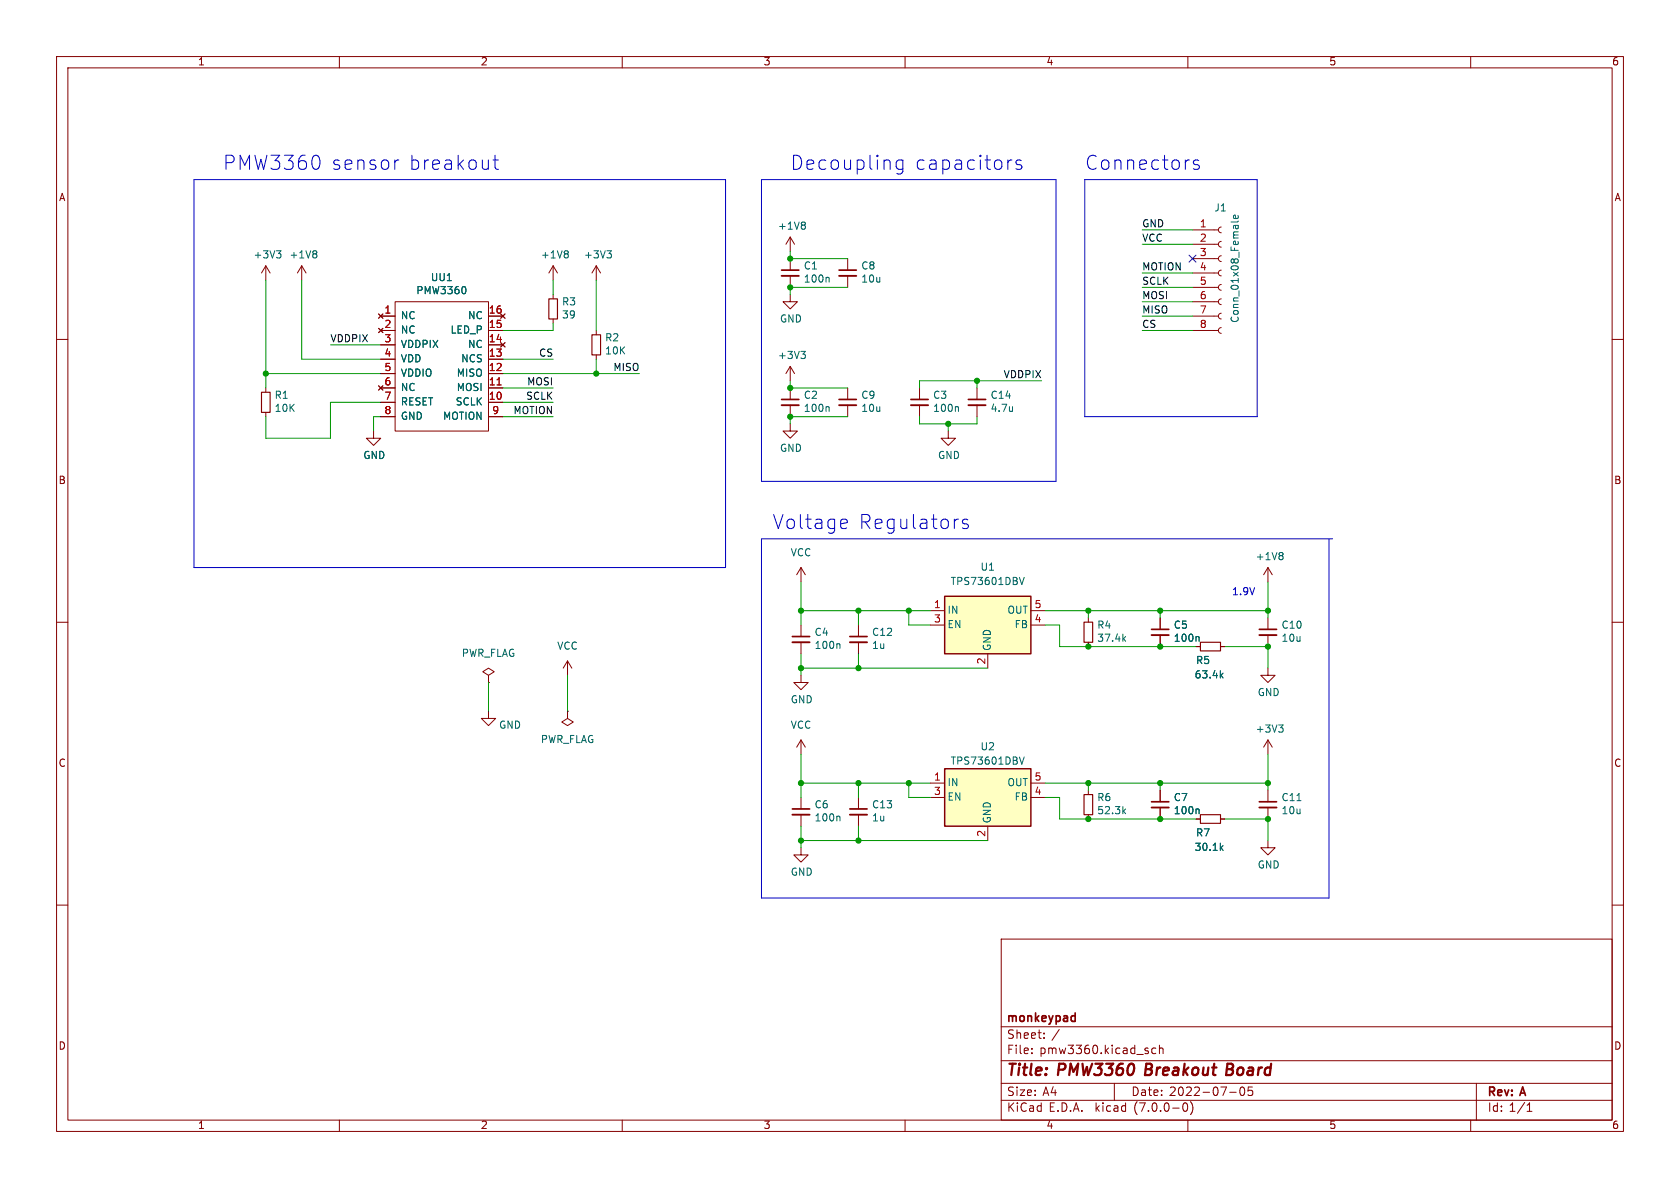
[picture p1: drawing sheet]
<svg xmlns="http://www.w3.org/2000/svg" width="297mm" height="210mm" viewBox="0 0 297 210" stroke-linecap="round" stroke-linejoin="round" font-family="sans-serif">
<g fill="none" stroke="#840000" stroke-width=".18">
<path d="M10 10h277v190h-277zM12 12h273v186h-273zM60 10v2M110 10v2M160 10v2M210 10v2M260 10v2M10 60h2M47 47v2.5M47 47l-.8 1.3M47 47l.8 1.3M53.3 47l-.7 1.3"/>
<path d="M53.3 47v2.5M53.3 47l.8 1.3M66.9 55.5l.8 .8M66.9 58l.8 .8M67.3 58.4h2.5M67.3 55.9h2.5M67.7 55.5l-.8 .8M67.7 58l-.8 .8M69.8 53.3h16.6v22.9h-16.6zM86.4 58.4h2.5M86.4 55.9h2.5M88.5 55.5l.8 .8"/>
<path d="M89.3 55.5l-.8 .8M97.8 47l-.8 1.3M97.8 47v2.5M97.8 52.1v.7M97.8 56.4v.8M97.8 47l.8 1.3M105.4 47l-.8 1.3M105.4 47v2.5M105.4 58.4v.8M105.4 47l.8 1.3M139.7 52.1v1.2h1.3l-1.3 1.3-1.3-1.3h1.3M139.7 41.9v2.6"/>
<path d="M139.7 45.7v2.1M139.7 48.8v2M139.7 41.9l-.8 1.3M139.7 41.9l.8 1.3M149.9 45.7v2.1M149.9 48.8v2M210.8 58.4h4.6M210.8 55.9h4.6M210.8 53.3h4.6M210.8 50.8h4.6M210.8 48.3h4.6M210.8 45.7h4.6"/>
<path d="M210.8 43.2h4.6M210.8 40.6h4.6M215.9 57.9l-.3 .1-.2 .4 .1 .4 .4 .1M215.9 55.4l-.3 .1-.2 .4 .1 .3 .4 .2M215.9 52.8l-.3 .2-.2 .3 .1 .4 .4 .1M215.9 50.3l-.3 .1-.2 .4 .1 .4 .4 .1M215.9 47.8l-.3 .1-.2 .3 .1 .4 .4 .2M215.9 45.2l-.3 .1-.2 .4 .1 .4 .4 .1M215.9 42.7l-.3 .1-.2 .4 .1 .3 .4 .2M215.9 40.1l-.3 .2-.2 .3 .1 .4 .4 .1M285 60h2M47 68.6v.7"/>
<path d="M47 72.9v.8M66 76.2v1.3h1.3l-1.3 1.2-1.2-1.2h1.2M66.9 68.2l.8 .8M67.3 71.1h2.5M67.3 68.6h2.5M67.3 66h2.5M67.3 63.5h2.5M67.3 61h2.5M67.3 73.7h2.5M67.7 68.2l-.8 .8M86.4 71.1h2.5M86.4 68.6h2.5"/>
<path d="M86.4 66h2.5M86.4 63.5h2.5M86.4 61h2.5M86.4 73.7h2.5M88.5 60.6l.8 .7M89.3 60.6l-.8 .7M105.4 62.7v.8M139.7 74.9v1.3h1.3l-1.3 1.3-1.3-1.3h1.3M139.7 64.8l-.8 1.2M139.7 64.8v2.5M139.7 68.6v2M139.7 71.6v2.1"/>
<path d="M139.7 64.8l.8 1.2M149.9 68.6v2M149.9 71.6v2.1M162.6 68.6v2M162.6 71.6v2.1M167.6 76.2v1.3h1.3l-1.3 1.2-1.2-1.2h1.2M172.7 68.6v2M172.7 71.6v2.1M10 110h2M86.4 119.4l1-.7-1-.6-1.1 .6 1.1 .7v1.3M100.3 116.8l-.7 1.3M100.3 116.8v2.6"/>
<path d="M100.3 116.8l.8 1.3M141.6 119.4v1.3h1.3l-1.3 1.2-1.3-1.2h1.3M141.6 100.3l-.8 1.3M141.6 100.3v2.6M141.6 110.5v2M141.6 113.5v2.1M141.6 100.3l.8 1.3M151.8 110.5v2M151.8 113.5v2.1M164.5 108h2.5M164.5 110.5h2.5M174.6 115.6v2.5"/>
<path d="M182.2 108h2.6M182.2 110.5h2.6M192.4 109.2v.8M192.4 113.5v.8M205.1 109.2v2.1M205.1 112.3v2M211.5 114.3h.7M215.8 114.3h.7M224.2 118.1v1.3h1.2l-1.2 1.3-1.3-1.3h1.3M224.2 100.3v2.6M224.2 109.2v2.1M224.2 112.3v2"/>
<path d="M224.2 100.3l-.8 1.3M224.2 100.3l.7 1.3M285 110h2M86.4 120.7h.1M86.4 125.7v1.3h1.2l-1.2 1.3-1.3-1.3h1.3M100.3 125.7v1.3l-1 .6 1 .7 1-.7-1-.6M100.3 125.7h.1M141.6 130.8v2.6M141.6 130.8l-.8 1.3M141.6 130.8l.8 1.3M164.5 138.4h2.5M182.2 138.4h2.6"/>
<path d="M192.4 139.7v.8M205.1 139.7v2M224.2 130.8l-.8 1.3M224.2 130.8v2.6M224.2 139.7v2M224.2 130.8l.7 1.3M10 160h2M141.6 149.9v1.2h1.3l-1.3 1.3-1.3-1.3h1.3M141.6 141v2M141.6 144v2.1M151.8 141v2M151.8 144v2.1"/>
<path d="M164.5 141h2.5M174.6 146.1v2.5M182.2 141h2.6M192.4 144v.8M205.1 142.7v2.1M211.5 144.8h.7M215.8 144.8h.7M224.2 148.6v1.3h1.2l-1.2 1.2-1.3-1.2h1.3M224.2 142.7v2.1M285 160h2M177 166h108v32h-108zM60 198v2"/>
<path d="M110 198v2M160 198v2M177 194.5h108M177 191.5h108M177 187.5h108M177 181.5h108M182.4 186.1v.2M182.4 185.3v.2M184.6 183.4v.2M184.6 182.6v.2M197 191.5v3M204.3 185.3h-.4l-.3 .2v.5l.2 .2h.5"/>
<path d="M205 185.4l.2-.1h.3l.1 1M205 184.8v1.5M209.3 195h.2a.81 .81 0 0 1 .5 .6 .81 .81 0 0 1-.3 .8l-.1 .1a.81 .81 0 0 1-.6-.7 .81 .81 0 0 1 .3-.8zM210 198v2M210.5 194.8a1.74 1.74 0 0 1 0 2.2M217.4 193.1h1.1M219.4 192.2h.1a.81 .81 0 0 1 .6 .6 .81 .81 0 0 1-.3 .8l-.1 .1a.81 .81 0 0 1-.6-.7 .81 .81 0 0 1 .3-.8zM221.4 192.2h-.7l-.1 .7 .2-.2 .5 .1 .2 .2-.1 .5-.2 .2-.6-.2M260 198v2M261 191.5v6.5M270 196.5h.8M270 195.4l.4-.4v1.5"/>
</g>
<path d="M216.9 189h.7M217.7 188h-.7l-.2 2h.7" fill="none" stroke="#840000" stroke-width=".4"/>
<path d="M97 52.8h1.6v3.6h-1.6zM104.6 59.2h1.6v3.5h-1.6zM46.2 69.3h1.6v3.6h-1.6zM191.6 110h1.6v3.5h-1.6zM212.2 113.5h3.6v1.6h-3.6zM191.6 140.5h1.6v3.5h-1.6zM212.2 144h3.6v1.5h-3.6z" fill="none" stroke="#840000" stroke-width=".2"/>
<g fill="none" stroke="#006464" stroke-width=".18">
<path d="M142.1 39.3l.3 .2-.3 .3 .3 .2v.3l-.3 .2M218.8 38.1l.1 .4-.2 .1h-.6v-.5l.3-.1 .1 .6M218.9 39.1l-.2 .1h-1.1M48.9 44.3h.8l-.5 .5M49.4 44.8l.3 .3v.3l-.3 .2M55.8 44.3l.2 .3-.2 .3 .2 .2v.3l-.2 .2M82.3 50.9v.8M100.2 44.3l.3 .3-.3 .3 .3 .2v.3l-.3 .2M107.3 44.3h.8l-.4 .5M107.8 44.8l.3 .3v.3l-.3 .2M146.4 49l.2 .2v.7M141.6 62.1h.8l-.4 .5"/>
<path d="M142.1 62.6l.3 .2v.3l-.3 .3M146.4 71.9l.2 .2v.6M169.3 71.9l.1 .2v.6M226.6 97.7l.2 .2-.2 .3 .2 .3v.2l-.2 .2M148.3 113.8l.2 .2v.6M180.2 102.1l.4 1.2 .5-1.2M198.6 112.9l.4 .5M199 112.5l-.5 .5M211.8 112.5l.2 .2v.7M215.9 119.4l.3 .4M216.2 119l-.5 .5M180.2 133.8l.4 1.3 .5-1.3"/>
<path d="M226 128.2h.8l-.4 .4M226.6 128.6l.2 .3v.3l-.2 .2M148.3 144.3l.2 .2v.6M198.6 143.4l.4 .4M199 143l-.5 .5M211.8 143l.2 .2v.6M215.9 149.8l.3 .5M216.2 149.5l-.5 .5"/>
</g>
<g fill="none" stroke="#840000" stroke-width=".33">
<path d="M138.2 48.8h3M148.3 48.8h3.1M138.2 71.6h3M148.3 71.6h3.1M161 71.6h3.1M171.2 71.6h3M140.1 113.5h3M150.2 113.5h3.1M203.6 112.3h3M222.6 112.3h3.1M140.1 144h3M150.2 144h3.1"/>
<path d="M203.6 142.7h3M222.6 142.7h3.1"/>
</g>
<g fill="none" stroke="#840000" stroke-width=".3">
<path d="M138.2 47.8h3M148.3 47.8h3.1M138.2 70.6h3M148.3 70.6h3.1M161 70.6h3.1M171.2 70.6h3M140.1 112.5h3M150.2 112.5h3.1M203.6 111.3h3M222.6 111.3h3.1M140.1 143h3M150.2 143h3.1"/>
<path d="M203.6 141.7h3M222.6 141.7h3.1"/>
</g>
<g fill="#ffffc2" stroke="#ffffc2" stroke-width=".18">
<path d="M167 105.4h15.2v10.2h-15.2z"/>
<path d="M167 135.9h15.2v10.2h-15.2z"/>
</g>
<path d="M167 105.4h15.2v10.2h-15.2zM167 135.9h15.2v10.2h-15.2z" fill="none" stroke="#840000" stroke-width=".25"/>
<path d="M87.9 68h.7" fill="none" stroke="#a90000" stroke-width=".18"/>
<g fill="none" stroke="#0000c2" stroke-width=".18">
<path d="M34.3 31.8h94v68.5h-94zM70.5 28.3l-.6 .2M87.2 28.3h.9M87.5 27.4v2.2l.1 .2 .5 .1M134.6 31.8h52.1v53.3h-52.1zM159.6 28.4l-.7-.1-.5 .5v.7l.3 .3 .2 .1 .7-.1M159.6 28.3v2a.68 .68 0 0 1-1.1 .3M178.9 28.3l-.5 .1M180.5 28.4l-.5-.1-.4 .3 .1 .4 .8 .2 .2 .3-.2 .3-.2 .1-.7-.1M191.8 31.8h30.4v41.9h-30.4zM211.9 28.4l-.6-.1-.3 .3 .1 .4 .8 .2 .1 .3-.1 .3-.2 .1-.7-.1M149 91.8l.7 .1 .1 .5-1.2 .2"/>
<path d="M149.7 93.3l-.7 .1M171.1 91.9l-.6-.1-.4 .3 .2 .4 .8 .2 .1 .3-.1 .3-.2 .1-.8-.1M234.9 95.3v63.5h-100.3v-63.5h101"/>
</g>
<g fill="none" stroke="#009600" stroke-width=".18">
<path d="M47 49.5v19.1M53.3 49.5v14h14M97.8 57.2v1.2h-8.9M97.8 49.5v2.6M105.4 49.5v8.9M139.7 44.5v1.2h10.2M149.9 50.8h-10.2v1.3M201.9 58.4h8.9M201.9 43.2h8.9M201.9 50.8h8.9M201.9 48.3h8.9M201.9 53.3h8.9"/>
<path d="M201.9 40.6h8.9M201.9 55.9h8.9M47 66h20.3M58.4 61h8.9M67.3 71.1h-8.9v6.4h-11.4v-3.8M67.3 73.7h-1.3v2.5M88.9 66h24.1M88.9 63.5h8.9M88.9 71.1h8.9M88.9 73.7h8.9M88.9 68.6h8.9M105.4 63.5v2.5"/>
<path d="M139.7 67.3v1.3h10.2M149.9 73.7h-10.2v1.2M162.6 73.7v1.2h10.1v-1.2M167.6 74.9v1.3M172.7 67.3v1.3M184.1 67.3h-21.5v1.3M100.3 119.4v6.3M141.6 108h22.9M141.6 102.9v7.6M141.6 115.6v3.8M141.6 118.1h33M151.8 108v2.5"/>
<path d="M151.8 115.6v2.5M160.7 108v2.5h3.8M184.8 110.5h2.5v3.8h24.2M184.8 108h39.4M192.4 108v1.2M205.1 108v1.2M216.5 114.3h7.7v3.8M224.2 102.9v6.3M86.4 120.7v5M141.6 138.4h22.9M141.6 133.4v7.6M151.8 138.4v2.6"/>
<path d="M160.7 138.4v2.6h3.8M184.8 138.4h39.4M192.4 138.4v1.3M205.1 138.4v1.3M224.2 133.4v6.3M141.6 148.6h33M141.6 146.1v3.8M151.8 146.1v2.5M184.8 141h2.5v3.8h24.2M216.5 144.8h7.7v3.8"/>
</g>
<path d="M210.2 45.1l1.2 1.2M211.4 45.1l-1.2 1.2" fill="none" stroke="#000084" stroke-width=".18"/>
<g fill="#009600" stroke="#009600" stroke-width=".18">
<circle cx="151.8" cy="138.4" r=".46"/>
<circle cx="160.7" cy="138.4" r=".46"/>
<circle cx="151.8" cy="118.1" r=".46"/>
<circle cx="141.6" cy="108" r=".46"/>
<circle cx="139.7" cy="68.6" r=".46"/>
<circle cx="105.4" cy="66" r=".46"/>
<circle cx="139.7" cy="73.7" r=".46"/>
<circle cx="139.7" cy="45.7" r=".46"/>
<circle cx="139.7" cy="50.8" r=".46"/>
<circle cx="192.4" cy="108" r=".46"/>
<circle cx="160.7" cy="108" r=".46"/>
<circle cx="192.4" cy="138.4" r=".46"/>
<circle cx="192.4" cy="114.3" r=".46"/>
<circle cx="151.8" cy="148.6" r=".46"/>
<circle cx="205.1" cy="108" r=".46"/>
<circle cx="205.1" cy="114.3" r=".46"/>
<circle cx="224.2" cy="108" r=".46"/>
<circle cx="167.6" cy="74.9" r=".46"/>
<circle cx="172.7" cy="67.3" r=".46"/>
<circle cx="224.2" cy="144.8" r=".46"/>
<circle cx="224.2" cy="114.3" r=".46"/>
<circle cx="192.4" cy="144.8" r=".46"/>
<circle cx="205.1" cy="144.8" r=".46"/>
<circle cx="205.1" cy="138.4" r=".46"/>
<circle cx="224.2" cy="138.4" r=".46"/>
<circle cx="47" cy="66" r=".46"/>
<circle cx="141.6" cy="148.6" r=".46"/>
<circle cx="141.6" cy="138.4" r=".46"/>
<circle cx="141.6" cy="118.1" r=".46"/>
<circle cx="151.8" cy="108" r=".46"/>
</g>
<g font-size="3.5" fill="#0000c2">
<text x="39.4" y="30.5">PMW3360</text>
<text x="58.4" y="30.5">sensor</text>
<text x="72" y="30.5">breakout</text>
<text x="139.7" y="30.5">Decoupling</text>
<text x="161.6" y="30.5">capacitors</text>
<text x="191.8" y="30.5">Connectors</text>
<text x="136.5" y="94">Voltage</text>
<text x="151.7" y="94">Regulators</text>
</g>
<g font-size="2.8" fill="#840000">
<text x="178" y="190.8">Title:</text>
<text x="187.1" y="190.8">PMW3360</text>
<text x="203.1" y="190.8">Breakout</text>
<text x="218.1" y="190.8">Board</text>
</g>
<g font-size="2.1" fill="#840000">
<text x="178" y="183.9">Sheet:</text>
<text x="178" y="181.1">monkeypad</text>
<text x="185.9" y="183.9">/</text>
<text x="178" y="186.6">File:</text>
<text x="183.8" y="186.6">pmw3360.kicad_sch</text>
<text x="178" y="196.8">KiCad</text>
<text x="178" y="194">Size:</text>
<text x="184.3" y="194">A4</text>
<text x="185.4" y="196.8">E.D.A.</text>
<text x="193.7" y="196.8">kicad</text>
<text x="200" y="194">Date:</text>
<text x="200.6" y="196.8">(7.0.0-0)</text>
<text x="206.7" y="194">2022-07-05</text>
<text x="263" y="194.2">Rev:</text>
<text x="263" y="196.8">Id: 1/1</text>
<text x="269" y="194.2">A</text>
</g>
<g font-size="1.8" fill="#840000">
<text x="35" y="11.8">1</text>
<text x="85" y="11.8">2</text>
<text x="135" y="11.8">3</text>
<text x="185" y="11.8">4</text>
<text x="235" y="11.8">5</text>
<text x="285" y="11.8">6</text>
<text x="10.4" y="35.8">A</text>
<text x="285.4" y="35.8">A</text>
<text x="10.3" y="85.8">B</text>
<text x="285.3" y="85.8">B</text>
<text x="10.3" y="135.8">C</text>
<text x="285.3" y="135.8">C</text>
<text x="10.3" y="185.8">D</text>
<text x="285.3" y="185.8">D</text>
<text x="35" y="199.8">1</text>
<text x="85" y="199.8">2</text>
<text x="135" y="199.8">3</text>
<text x="185" y="199.8">4</text>
<text x="235" y="199.8">5</text>
<text x="285" y="199.8">6</text>
</g>
<g font-size="1.8" fill="#006464">
<text x="137.5" y="40.9">+1V8</text>
<text x="214.6" y="37.7">J1</text>
<text x="44.8" y="46">+3V3</text>
<text x="51.1" y="46">+1V8</text>
<text x="95.6" y="46">+1V8</text>
<text x="103.2" y="46">+3V3</text>
<text x="142" y="47.9">C1</text>
<text x="152.2" y="47.9">C8</text>
<text x="73.5" y="52.3">PMW3360</text>
<text x="76.1" y="50">UU1</text>
<text x="142" y="50.2">100n</text>
<text x="152.2" y="50.2">10u</text>
<text x="70.9" y="56.7">NC</text>
<text x="70.9" y="59.2">NC</text>
<text x="79.5" y="59.2">LED_P</text>
<text x="82.6" y="56.7">NC</text>
<text x="99.3" y="54.3">R3</text>
<text x="99.3" y="56.6">39</text>
<text x="137.8" y="57.3">GND</text>
<text x="219.3" y="57.1" transform="rotate(-90 219.3 57.1)">Conn_01x08_Female</text>
<text x="70.9" y="61.8">VDDPIX</text>
<text x="70.9" y="64.3">VDD</text>
<text x="81.4" y="64.3">NCS</text>
<text x="82.6" y="61.8">NC</text>
<text x="106.9" y="60.6">R2</text>
<text x="106.9" y="62.9">10K</text>
<text x="137.5" y="63.7">+3V3</text>
<text x="48.5" y="70.8">R1</text>
<text x="70.9" y="66.9">VDDIO</text>
<text x="70.9" y="69.4">NC</text>
<text x="70.9" y="71.9">RESET</text>
<text x="80.4" y="71.9">SCLK</text>
<text x="80.6" y="69.4">MOSI</text>
<text x="80.6" y="66.9">MISO</text>
<text x="142" y="70.8">C2</text>
<text x="152.2" y="70.8">C9</text>
<text x="164.9" y="70.8">C3</text>
<text x="175.1" y="70.8">C14</text>
<text x="48.5" y="73.1">10K</text>
<text x="70.9" y="74.5">GND</text>
<text x="78.2" y="74.5">MOTION</text>
<text x="142" y="73.1">100n</text>
<text x="152.2" y="73.1">10u</text>
<text x="164.9" y="73.1">100n</text>
<text x="175.1" y="73.1">4.7u</text>
<text x="64.2" y="81.4">GND</text>
<text x="137.8" y="80.1">GND</text>
<text x="165.8" y="81.4">GND</text>
<text x="139.7" y="98.6">VCC</text>
<text x="173.3" y="101.2">U1</text>
<text x="221.9" y="99.3">+1V8</text>
<text x="168" y="103.7">TPS73601DBV</text>
<text x="143.9" y="112.7">C4</text>
<text x="154.1" y="112.7">C12</text>
<text x="167.5" y="108.8">IN</text>
<text x="167.5" y="111.3">EN</text>
<text x="178" y="108.8">OUT</text>
<text x="179.3" y="111.3">FB</text>
<text x="193.9" y="111.4">R4</text>
<text x="193.9" y="113.7">37.4k</text>
<text x="207.4" y="111.4">C5</text>
<text x="207.4" y="113.7">100n</text>
<text x="226.5" y="111.4">C10</text>
<text x="226.5" y="113.7">10u</text>
<text x="81.6" y="116.4">PWR_FLAG</text>
<text x="98.5" y="115.1">VCC</text>
<text x="143.9" y="115">100n</text>
<text x="154.1" y="115">1u</text>
<text x="175.5" y="115.1" transform="rotate(-90 175.5 115.1)">GND</text>
<text x="211.4" y="117.7">R5</text>
<text x="139.7" y="124.6">GND</text>
<text x="211.1" y="120.2">63.4k</text>
<text x="222.3" y="123.3">GND</text>
<text x="88.2" y="129.1">GND</text>
<text x="95.5" y="131.6">PWR_FLAG</text>
<text x="139.7" y="129.1">VCC</text>
<text x="221.9" y="129.8">+3V3</text>
<text x="168" y="135.4">TPS73601DBV</text>
<text x="173.3" y="132.9">U2</text>
<text x="143.9" y="143.2">C6</text>
<text x="154.1" y="143.2">C13</text>
<text x="167.5" y="139.3">IN</text>
<text x="167.5" y="141.8">EN</text>
<text x="178" y="139.3">OUT</text>
<text x="179.3" y="141.8">FB</text>
<text x="193.9" y="141.9">R6</text>
<text x="207.4" y="141.9">C7</text>
<text x="226.5" y="141.9">C11</text>
<text x="143.9" y="145.5">100n</text>
<text x="154.1" y="145.5">1u</text>
<text x="175.5" y="145.5" transform="rotate(-90 175.5 145.5)">GND</text>
<text x="193.9" y="144.2">52.3k</text>
<text x="207.4" y="144.2">100n</text>
<text x="211.4" y="148.1">R7</text>
<text x="226.5" y="144.2">10u</text>
<text x="139.7" y="155.1">GND</text>
<text x="211.1" y="150.7">30.1k</text>
<text x="222.3" y="153.8">GND</text>
</g>
<g font-size="1.8" fill="#0f0f0f">
<text x="201.9" y="40.4">GND</text>
<text x="201.9" y="42.9">VCC</text>
<text x="201.9" y="48">MOTION</text>
<text x="201.9" y="53.1">MOSI</text>
<text x="201.9" y="50.5">SCLK</text>
<text x="201.9" y="55.6">MISO</text>
<text x="201.9" y="58.2">CS</text>
<text x="58.4" y="60.7">VDDPIX</text>
<text x="95.2" y="63.2">CS</text>
<text x="108.3" y="65.8">MISO</text>
<text x="92.9" y="70.9">SCLK</text>
<text x="93.1" y="68.3">MOSI</text>
<text x="177.3" y="67">VDDPIX</text>
<text x="90.6" y="73.4">MOTION</text>
</g>
<g font-size="1.8" fill="#a90000">
<text x="212.1" y="40.4">1</text>
<text x="212.1" y="42.9">2</text>
<text x="212.1" y="45.5">3</text>
<text x="212.1" y="48">4</text>
<text x="212.1" y="50.5">5</text>
<text x="212.1" y="53.1">6</text>
<text x="67.9" y="55.6">1</text>
<text x="67.9" y="58.2">2</text>
<text x="86.4" y="58.2">15</text>
<text x="86.4" y="55.6">16</text>
<text x="212.1" y="55.6">7</text>
<text x="212.1" y="58.2">8</text>
<text x="67.9" y="60.7">3</text>
<text x="67.9" y="63.2">4</text>
<text x="67.9" y="65.8">5</text>
<text x="86.4" y="65.8">12</text>
<text x="86.4" y="63.2">13</text>
<text x="86.4" y="60.7">14</text>
<text x="67.9" y="68.3">6</text>
<text x="67.9" y="70.9">7</text>
<text x="86.4" y="70.9">10</text>
<text x="86.4" y="68.3">11</text>
<text x="67.9" y="73.4">8</text>
<text x="87" y="73.4">9</text>
<text x="165.1" y="107.7">1</text>
<text x="182.8" y="107.7">5</text>
<text x="165.1" y="110.2">3</text>
<text x="182.8" y="110.2">4</text>
<text x="174.4" y="117.5" transform="rotate(-90 174.4 117.5)">2</text>
<text x="165.1" y="138.2">1</text>
<text x="165.1" y="140.7">3</text>
<text x="182.8" y="140.7">4</text>
<text x="182.8" y="138.2">5</text>
<text x="174.4" y="148" transform="rotate(-90 174.4 148)">2</text>
</g>
<text font-size="1.8" fill="#0000c2" x="217.8" y="105.4">1.9V</text>
</svg>
